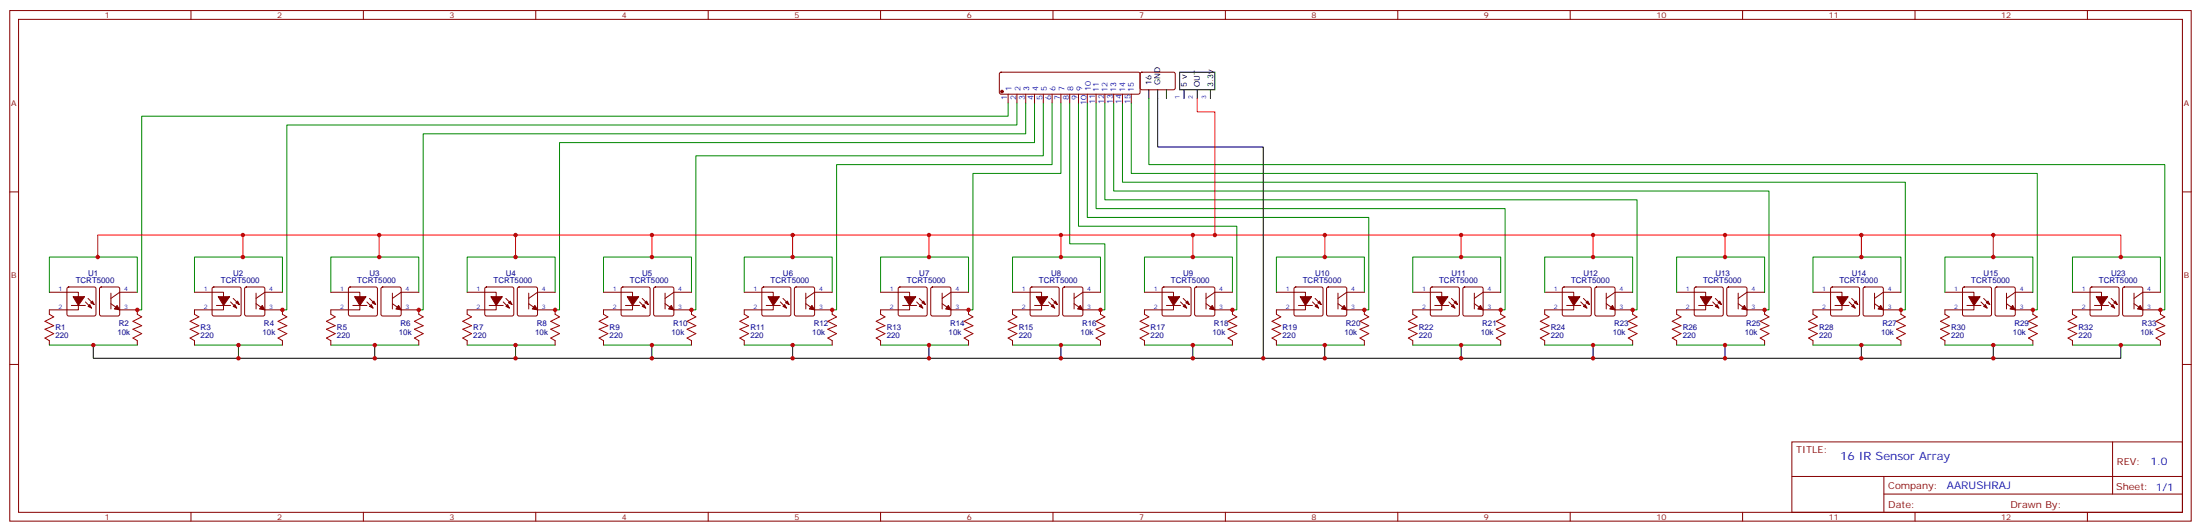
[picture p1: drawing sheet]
<svg xmlns="http://www.w3.org/2000/svg" width="882mm" height="213mm" viewBox="0 0 882 213" stroke-linecap="round" stroke-linejoin="round" font-family="sans-serif">
<g fill="none" stroke="#870000" stroke-width=".4">
<path d="M3.9 4.2h874.9v204.6h-874.9zM7.4 7.8h867.9v197.5h-867.9zM76.6 4.2v3.6M145.7 4.2v3.6M214.9 4.2v3.6M284 4.2v3.6M353.2 4.2v3.6M422.3 4.2v3.6M491.5 4.2v3.6M560.6 4.2v3.6M629.7 4.2v3.6M698.9 4.2v3.6"/>
<path d="M768 4.2v3.6M837.2 4.2v3.6M401 29.1l.5-.2h55l.5 .2 .2 .5v7.4l-.7 .7h-55l-.7-.7v-7.4zM404.3 37.7v3.6M407.8 37.7v3.6M411.4 37.7v3.6M414.9 37.7v3.6M418.4 37.7v3.6M422 37.7v3.6M425.5 37.7v3.6M429 37.7v3.6M432.5 37.7v3.6"/>
<path d="M436.1 37.7v3.6M439.6 37.7v3.6M443.1 37.7v3.6M446.7 37.7v3.6M450.2 37.7v3.6M453.7 37.7v3.6M457.5 29.1l.4-.2 13 .1 .4 .6v6l-.7 .4-12.9-.1-.5-.6v-5.7zM3.9 76.9h3.5M875.3 76.9h3.5M19.8 117.1h11.6v7.1h-11.6v1.7M27.1 115.2l.5-.2 10.7 .2 .2 10.7-.2 .5-10.7 .2-.5-.2-.3-10.7zM35.3 119.6l2.5 2.5"/>
<path d="M40.1 115.2l.5-.2 7.2 .2 .2 10.7-.2 .5-7.2 .2-.5-.2-.2-10.7zM44.5 117.5v6.3M55.1 117.1h-7.1l-3.5 2.5M78 117.1h11.6v7.1h-11.6v1.7M85.3 115.2l.5-.2 10.7 .2 .2 10.7-.2 .5-10.7 .2-.5-.2-.2-10.7zM93.5 119.6l2.5 2.5M98.3 115.2l.5-.2 7.2 .2 .2 10.7-.2 .5-7.2 .2-.5-.2-.2-10.7zM102.7 117.5v6.3M113.3 117.1h-7.1l-3.5 2.5M132.7 117.1h11.6v7.1h-11.6v1.7M140 115.2l.4-.2 10.8 .2 .2 10.7-.3 .5-10.7 .2-.5-.2-.2-10.7zM148.2 119.6l2.5 2.5"/>
<path d="M153 115.2l.5-.2 7.2 .2 .2 10.7-.2 .5-7.2 .2-.5-.2-.2-10.7zM157.4 117.5v6.3M168 117.1h-7.1l-3.5 2.5M187.4 117.1h11.6v7.1h-11.6v1.7M194.7 115.2l.4-.2 10.8 .2 .2 10.7-.3 .5-10.7 .2-.5-.2-.2-10.7zM202.9 119.6l2.5 2.5M207.7 115.2l.5-.2 7.2 .2 .2 10.7-.3 .5-7.1 .2-.5-.2-.2-10.7zM212.1 117.5v6.3M222.6 117.1h-7l-3.5 2.5M242 117.1h11.7v7.1h-11.7v1.7M249.3 115.2l.5-.2 10.7 .2 .2 10.7-.2 .5-10.7 .2-.5-.2-.2-10.7zM257.6 119.6l2.4 2.5"/>
<path d="M262.4 115.2l.5-.2 7.2 .2 .2 10.7-.3 .5-7.1 .2-.5-.2-.3-10.7zM266.7 117.5v6.3M277.3 117.1h-7l-3.6 2.5M298.5 117.1h11.6v7.1h-11.6v1.7M305.8 115.2l.4-.2 10.8 .2 .2 10.7-.3 .5-10.7 .2-.5-.2-.2-10.7zM314 119.6l2.5 2.5M318.8 115.2l.5-.2 7.2 .2 .2 10.7-.2 .5-7.2 .2-.5-.2-.2-10.7zM323.2 117.5v6.3M333.8 117.1h-7.1l-3.5 2.5M353.2 117.1h11.6v7.1h-11.6v1.7M360.5 115.2l.4-.2 10.8 .2 .2 10.7-.3 .5-10.7 .2-.5-.2-.2-10.7zM368.7 119.6l2.5 2.5"/>
<path d="M373.5 115.2l.5-.2 7.2 .2 .2 10.7-.2 .5-7.2 .2-.5-.2-.2-10.7zM377.9 117.5v6.3M388.4 117.1h-7l-3.5 2.5M406.1 117.1h11.6v7.1h-11.6v1.7M413.4 115.2l.4-.2 10.8 .2 .2 10.7-.3 .5-10.7 .2-.5-.2-.2-10.7zM421.6 119.6l2.5 2.5M426.4 115.2l.5-.2 7.2 .2 .2 10.7-.2 .5-7.2 .2-.5-.2-.2-10.7zM430.8 117.5v6.3M441.4 117.1h-7.1l-3.5 2.5M459 117.1h11.6v7.1h-11.6v1.7M466.3 115.2l.5-.2 10.7 .2 .2 10.7-.2 .5-10.7 .2-.5-.2-.2-10.7zM474.5 119.6l2.5 2.5"/>
<path d="M479.3 115.2l.5-.2 7.2 .2 .2 10.7-.2 .5-7.2 .2-.5-.2-.2-10.7zM483.7 117.5v6.3M494.3 117.1h-7.1l-3.5 2.5M511.9 117.1h11.7v7.1h-11.7v1.7M519.2 115.2l.5-.2 10.7 .2 .2 10.7-.2 .5-10.7 .2-.5-.2-.2-10.7zM527.4 119.6l2.5 2.5M532.3 115.2l.4-.2 7.2 .2 .2 10.7-.2 .5-7.2 .2-.5-.2-.2-10.7zM536.6 117.5v6.3M547.2 117.1h-7.1l-3.5 2.5M566.6 117.1h11.6v7.1h-11.6v1.7M573.9 115.2l.5-.2 10.7 .2 .2 10.7-.2 .5-10.7 .2-.5-.2-.2-10.7zM582.1 119.6l2.5 2.5"/>
<path d="M586.9 115.2l.5-.2 7.2 .2 .2 10.7-.2 .5-7.2 .2-.5-.2-.2-10.7zM591.3 117.5v6.3M601.9 117.1h-7.1l-3.5 2.5M619.5 117.1h11.7v7.1h-11.7v1.7M626.8 115.2l.5-.2 10.7 .2 .2 10.7-.2 .5-10.7 .2-.5-.2-.2-10.7zM635 119.6l2.5 2.5M639.9 115.2l.4-.2 7.2 .2 .2 10.7-.2 .5-7.2 .2-.5-.2-.2-10.7zM644.2 117.5v6.3M654.8 117.1h-7.1l-3.5 2.5M672.4 117.1h11.7v7.1h-11.7v1.7M679.7 115.2l.5-.2 10.7 .2 .2 10.7-.2 .5-10.7 .2-.5-.2-.2-10.7zM688 119.6l2.4 2.5"/>
<path d="M692.8 115.2l.4-.2 7.2 .2 .3 10.7-.3 .5-7.2 .2-.5-.2-.2-10.7zM697.1 117.5v6.3M707.7 117.1h-7l-3.6 2.5M727.1 117.1h11.7v7.1h-11.7v1.7M734.4 115.2l.5-.2 10.7 .2 .2 10.7-.2 .5-10.7 .2-.5-.2-.2-10.7zM742.6 119.6l2.5 2.5M747.5 115.2l.4-.2 7.2 .2 .2 10.7-.2 .5-7.2 .2-.5-.2-.2-10.7zM751.8 117.5v6.3M762.4 117.1h-7.1l-3.5 2.5M780 117.1h11.7v7.1h-11.7v1.7M787.3 115.2l.5-.2 10.7 .2 .2 10.7-.2 .5-10.7 .2-.5-.2-.2-10.7zM795.5 119.6l2.5 2.5"/>
<path d="M800.4 115.2l.4-.2 7.2 .2 .2 10.7-.2 .5-7.2 .2-.5-.2-.2-10.7zM804.7 117.5v6.3M815.3 117.1h-7.1l-3.5 2.5M831.2 117.1h11.6v7.1h-11.6v1.7M838.5 115.2l.4-.2 10.8 .2 .2 10.7-.3 .5-10.7 .2-.5-.2-.2-10.7zM846.7 119.6l2.5 2.5M851.5 115.2l.5-.2 7.2 .2 .2 10.7-.2 .5-7.2 .2-.5-.2-.2-10.7zM855.9 117.5v6.3M866.5 117.1h-7.1l-3.5 2.5M19.8 136.5v1.8M28.6 122.4h5.7M34.3 121l2.4 2.5"/>
<path d="M44.5 121.7l3.5 2.5h7.1v1.7M55.1 136.5v1.8M78 136.5v1.8M86.8 122.4h5.7M92.5 121l2.4 2.5M102.7 121.7l3.5 2.5h7.1v1.7M113.3 136.5v1.8M132.7 136.5v1.8M141.5 122.4h5.6M147.1 121l2.5 2.5M157.4 121.7l3.5 2.5h7.1v1.7M168 136.5v1.8"/>
<path d="M187.4 136.5v1.8M196.2 122.4h5.6M201.8 121l2.5 2.5M212.1 121.7l3.5 2.5h7v1.7M222.6 136.5v1.8M242 136.5v1.8M250.9 122.4h5.6M256.5 121l2.5 2.5M266.7 121.7l3.6 2.5h7v1.7M277.3 136.5v1.8M298.5 136.5v1.8M307.3 122.4h5.6"/>
<path d="M312.9 121l2.5 2.5M323.2 121.7l3.5 2.5h7.1v1.7M333.8 136.5v1.8M353.2 136.5v1.8M362 122.4h5.6M367.6 121l2.5 2.5M377.9 121.7l3.5 2.5h7v1.7M388.4 136.5v1.8M406.1 136.5v1.8M414.9 122.4h5.6M420.5 121l2.5 2.5M430.8 121.7l3.5 2.5h7.1v1.7"/>
<path d="M441.4 136.5v1.8M459 136.5v1.8M467.8 122.4h5.7M473.5 121l2.4 2.5M483.7 121.7l3.5 2.5h7.1v1.7M494.3 136.5v1.8M511.9 136.5v1.8M520.7 122.4h5.7M526.4 121l2.4 2.5M536.6 121.7l3.5 2.5h7.1v1.7M547.2 136.5v1.8M566.6 136.5v1.8"/>
<path d="M575.4 122.4h5.7M581.1 121l2.4 2.5M591.3 121.7l3.5 2.5h7.1v1.7M601.9 136.5v1.8M619.5 136.5v1.8M628.3 122.4h5.7M634 121l2.4 2.5M644.2 121.7l3.5 2.5h7.1v1.7M654.8 136.5v1.8M672.4 136.5v1.8M681.2 122.4h5.7M686.9 121l2.5 2.5"/>
<path d="M697.1 121.7l3.6 2.5h7v1.7M707.7 136.5v1.8M727.1 136.5v1.8M735.9 122.4h5.7M741.6 121l2.4 2.5M751.8 121.7l3.5 2.5h7.1v1.7M762.4 136.5v1.8M780 136.5v1.8M788.8 122.4h5.7M794.5 121l2.5 2.5M804.7 121.7l3.5 2.5h7.1v1.7M815.3 136.5v1.8"/>
<path d="M831.2 136.5v1.8M840 122.4h5.6M845.6 121l2.5 2.5M855.9 121.7l3.5 2.5h7.1v1.7M866.5 136.5v1.8M3.9 146.1h3.5M875.3 146.1h3.5M718.6 177.1h156.7v28.2h-156.7zM847.3 177.1v20.9M718.7 190.9h156.4M755.6 198h119.5M755.6 190.9v14.2"/>
<path d="M76.6 205.3v3.5M145.7 205.3v3.5M214.9 205.3v3.5M284 205.3v3.5M353.2 205.3v3.5M422.3 205.3v3.5M491.5 205.3v3.5M560.6 205.3v3.5M629.7 205.3v3.5M698.9 205.3v3.5M768 205.3v3.5M837.2 205.3v3.5"/>
</g>
<g fill="#870000" stroke="#870000" stroke-width=".4">
<path d="M29.3 118.9h4.6l-2.5 3.5z"/>
<path d="M36.4 121.4l.7-.8 .7 1.5z"/>
<path d="M36 122.1l.7 1.4-1.4-.7z"/>
<path d="M47 122.4l1 1.8-2.1-.4z"/>
<path d="M87.5 118.9h4.6l-2.5 3.5z"/>
<path d="M95.3 120.6l.7 1.5-1.4-.7z"/>
<path d="M94.2 122.1l.7 1.4-1.4-.7z"/>
<path d="M105.2 122.4l1 1.8-2.1-.4z"/>
<path d="M142.2 118.9h4.6l-2.5 3.5z"/>
<path d="M149.3 121.4l.7-.8 .7 1.5z"/>
<path d="M148.9 122.1l.7 1.4-1.4-.7z"/>
<path d="M159.8 122.4l1.1 1.8-2.1-.4z"/>
<path d="M196.9 118.9h4.6l-2.5 3.5z"/>
<path d="M204.6 120.6l.8 1.5-1.5-.7z"/>
<path d="M203.6 122.1l.7 1.4-1.4-.7z"/>
<path d="M214.5 122.4l1.1 1.8-2.1-.4z"/>
<path d="M251.6 118.9h4.6l-2.5 3.5z"/>
<path d="M258.6 121.4l.7-.8 .7 1.5z"/>
<path d="M258.3 122.1l.7 1.4-1.4-.7z"/>
<path d="M269.2 122.4l1.1 1.8-2.2-.4z"/>
<path d="M308 118.9h4.6l-2.5 3.5z"/>
<path d="M315.8 120.6l.7 1.5-1.4-.7z"/>
<path d="M314.7 122.1l.7 1.4-1.4-.7z"/>
<path d="M325.6 122.4l1.1 1.8-2.1-.4z"/>
<path d="M362.7 118.9h4.6l-2.5 3.5z"/>
<path d="M370.5 120.6l.7 1.5-1.5-.7z"/>
<path d="M369.4 122.1l.7 1.4-1.4-.7z"/>
<path d="M380.3 122.4l1.1 1.8-2.1-.4z"/>
<path d="M415.6 118.9h4.6l-2.5 3.5z"/>
<path d="M422.7 121.4l.7-.8 .7 1.5z"/>
<path d="M422.3 122.1l.7 1.4-1.4-.7z"/>
<path d="M433.2 122.4l1.1 1.8-2.1-.4z"/>
<path d="M468.5 118.9h4.6l-2.5 3.5z"/>
<path d="M475.6 121.4l.7-.8 .7 1.5z"/>
<path d="M475.2 122.1l.7 1.4-1.4-.7z"/>
<path d="M486.2 122.4l1 1.8-2.1-.4z"/>
<path d="M521.4 118.9h4.6l-2.4 3.5z"/>
<path d="M528.5 121.4l.7-.8 .7 1.5z"/>
<path d="M528.1 122.1l.7 1.4-1.4-.7z"/>
<path d="M539.1 122.4l1 1.8-2.1-.4z"/>
<path d="M576.1 118.9h4.6l-2.5 3.5z"/>
<path d="M583.2 121.4l.7-.8 .7 1.5z"/>
<path d="M582.8 122.1l.7 1.4-1.4-.7z"/>
<path d="M593.8 122.4l1 1.8-2.1-.4z"/>
<path d="M629 118.9h4.6l-2.4 3.5z"/>
<path d="M636.1 121.4l.7-.8 .7 1.5z"/>
<path d="M635.7 122.1l.7 1.4-1.4-.7z"/>
<path d="M646.7 122.4l1 1.8-2.1-.4z"/>
<path d="M682 118.9h4.5l-2.4 3.5z"/>
<path d="M689 121.4l.7-.8 .7 1.5z"/>
<path d="M688.7 122.1l.7 1.4-1.4-.7z"/>
<path d="M699.6 122.4l1.1 1.8-2.2-.4z"/>
<path d="M736.6 118.9h4.6l-2.4 3.5z"/>
<path d="M743.7 121.4l.7-.8 .7 1.5z"/>
<path d="M743.3 122.1l.7 1.4-1.4-.7z"/>
<path d="M754.3 122.4l1 1.8-2.1-.4z"/>
<path d="M789.6 118.9h4.5l-2.4 3.5z"/>
<path d="M796.6 121.4l.7-.8 .7 1.5z"/>
<path d="M796.3 122.1l.7 1.4-1.5-.7z"/>
<path d="M807.2 122.4l1 1.8-2.1-.4z"/>
<path d="M840.7 118.9h4.6l-2.5 3.5z"/>
<path d="M847.8 121.4l.7-.8 .7 1.5z"/>
<path d="M847.4 122.1l.7 1.4-1.4-.7z"/>
<path d="M858.3 122.4l1.1 1.8-2.1-.4z"/>
<circle cx="401.8" cy="36.7" r=".53"/>
</g>
<g fill="none" stroke="#a10000" stroke-width=".4">
<path d="M19.8 125.9l1.8 1.1-3.6 1.8 3.6 1.7-3.6 1.4 3.6 1.8-3.6 1.8 1.8 1M55.1 125.9l1.7 1.1-3.5 1.8 3.5 1.7-3.5 1.4 3.5 1.8-3.5 1.8 1.8 1M78 125.9l1.8 1.1-3.6 1.8 3.6 1.7-3.6 1.4 3.6 1.8-3.6 1.8 1.8 1M113.3 125.9l1.7 1.1-3.5 1.8 3.5 1.7-3.5 1.4 3.5 1.8-3.5 1.8 1.8 1M132.7 125.9l1.7 1.1-3.5 1.8 3.5 1.7-3.5 1.4 3.5 1.8-3.5 1.8 1.8 1M168 125.9l1.7 1.1-3.5 1.8 3.5 1.7-3.5 1.4 3.5 1.8-3.5 1.8 1.8 1M187.4 125.9l1.7 1.1-3.5 1.8 3.5 1.7-3.5 1.4 3.5 1.8-3.5 1.8 1.8 1M222.6 125.9l1.8 1.1-3.5 1.8 3.5 1.7-3.5 1.4 3.5 1.8-3.5 1.8 1.7 1M242 125.9l1.8 1.1-3.5 1.8 3.5 1.7-3.5 1.4 3.5 1.8-3.5 1.8 1.7 1M277.3 125.9l1.8 1.1-3.5 1.8 3.5 1.7-3.5 1.4 3.5 1.8-3.5 1.8 1.7 1M298.5 125.9l1.7 1.1-3.5 1.8 3.5 1.7-3.5 1.4 3.5 1.8-3.5 1.8 1.8 1M333.8 125.9l1.7 1.1-3.5 1.8 3.5 1.7-3.5 1.4 3.5 1.8-3.5 1.8 1.8 1"/>
<path d="M353.2 125.9l1.7 1.1-3.5 1.8 3.5 1.7-3.5 1.4 3.5 1.8-3.5 1.8 1.8 1M388.4 125.9l1.8 1.1-3.5 1.8 3.5 1.7-3.5 1.4 3.5 1.8-3.5 1.8 1.7 1M406.1 125.9l1.7 1.1-3.5 1.8 3.5 1.7-3.5 1.4 3.5 1.8-3.5 1.8 1.8 1M441.4 125.9l1.7 1.1-3.5 1.8 3.5 1.7-3.5 1.4 3.5 1.8-3.5 1.8 1.8 1M459 125.9l1.8 1.1-3.6 1.8 3.6 1.7-3.6 1.4 3.6 1.8-3.6 1.8 1.8 1M494.3 125.9l1.7 1.1-3.5 1.8 3.5 1.7-3.5 1.4 3.5 1.8-3.5 1.8 1.8 1M511.9 125.9l1.8 1.1-3.5 1.8 3.5 1.7-3.5 1.4 3.5 1.8-3.5 1.8 1.7 1M547.2 125.9l1.8 1.1-3.6 1.8 3.6 1.7-3.6 1.4 3.6 1.8-3.6 1.8 1.8 1M566.6 125.9l1.8 1.1-3.6 1.8 3.6 1.7-3.6 1.4 3.6 1.8-3.6 1.8 1.8 1M601.9 125.9l1.7 1.1-3.5 1.8 3.5 1.7-3.5 1.4 3.5 1.8-3.5 1.8 1.8 1M619.5 125.9l1.8 1.1-3.6 1.8 3.6 1.7-3.6 1.4 3.6 1.8-3.6 1.8 1.8 1M654.8 125.9l1.8 1.1-3.6 1.8 3.6 1.7-3.6 1.4 3.6 1.8-3.6 1.8 1.8 1"/>
<path d="M672.4 125.9l1.8 1.1-3.5 1.8 3.5 1.7-3.5 1.4 3.5 1.8-3.5 1.8 1.7 1M707.7 125.9l1.8 1.1-3.6 1.8 3.6 1.7-3.6 1.4 3.6 1.8-3.6 1.8 1.8 1M727.1 125.9l1.8 1.1-3.6 1.8 3.6 1.7-3.6 1.4 3.6 1.8-3.6 1.8 1.8 1M762.4 125.9l1.8 1.1-3.6 1.8 3.6 1.7-3.6 1.4 3.6 1.8-3.6 1.8 1.8 1M780 125.9l1.8 1.1-3.5 1.8 3.5 1.7-3.5 1.4 3.5 1.8-3.5 1.8 1.7 1M815.3 125.9l1.8 1.1-3.6 1.8 3.6 1.7-3.6 1.4 3.6 1.8-3.6 1.8 1.8 1M831.2 125.9l1.7 1.1-3.5 1.8 3.5 1.7-3.5 1.4 3.5 1.8-3.5 1.8 1.8 1M866.5 125.9l1.7 1.1-3.5 1.8 3.5 1.7-3.5 1.4 3.5 1.8-3.5 1.8 1.8 1"/>
</g>
<g fill="none" stroke="#008700" stroke-width=".4">
<path d="M460.8 39.5v26.5h407.4v58.2h-1.7M404.3 41.3v5.3h-347.5v77.6h-1.7M407.8 41.3v8.8h-292.8v74.1h-1.7M411.4 41.3v12.3h-241.7v70.6h-1.7M414.9 41.3v15.8h-190.5v67.1h-1.8M418.4 41.3v21.1h-139.3v61.8h-1.8M422 41.3v24.7h-86.5v58.2h-1.7M425.5 41.3v28.2h-35.3v54.7h-1.8M429 41.3v56.4h14.1v26.5h-1.7M432.5 41.3v49.4h63.5v33.5h-1.7M436.1 41.3v45.8h112.9v37.1h-1.8M439.6 41.3v42.3h164v40.6h-1.7"/>
<path d="M443.1 41.3v38.8h213.5v44.1h-1.8M446.7 41.3v35.3h262.8v47.6h-1.8M450.2 41.3v31.7h314v51.2h-1.8M453.7 41.3v28.2h363.4v54.7h-1.8M19.8 117.1v-14.1h35.3v14.1M78 117.1v-14.1h35.3v14.1M132.7 117.1v-14.1h35.3v14.1M187.4 117.1v-14.1h35.2v14.1M242 117.1v-14.1h35.3v14.1M298.5 117.1v-14.1h35.3v14.1M353.2 117.1v-14.1h35.2v14.1M406.1 117.1v-14.1h35.3v14.1"/>
<path d="M459 117.1v-14.1h35.3v14.1M511.9 117.1v-14.1h35.3v14.1M566.6 117.1v-14.1h35.3v14.1M619.5 117.1v-14.1h35.3v14.1M672.4 117.1v-14.1h35.3v14.1M727.1 117.1v-14.1h35.3v14.1M780 117.1v-14.1h35.3v14.1M831.2 117.1v-14.1h35.3v14.1M19.8 138.3h35.3M78 138.3h35.3M132.7 138.3h35.3M187.4 138.3h35.2"/>
<path d="M242 138.3h35.3M298.5 138.3h35.3M353.2 138.3h35.2M406.1 138.3h35.3M459 138.3h35.3M511.9 138.3h35.3M566.6 138.3h35.3M619.5 138.3h35.3M672.4 138.3h35.3M727.1 138.3h35.3M780 138.3h35.3M831.2 138.3h35.3"/>
</g>
<g fill="none" stroke="#000" stroke-width=".4">
<path d="M460.8 36v3.5M464.3 36v22.9h42.3v84.7M467.8 36v3.5M473.1 28.9h14.1v7.1h-14.1zM474.9 36v3.5M480.2 36v3.5M485.5 36v3.5M37.4 138.3v5.3h58.2v-5.3M150.3 138.3v5.3h-54.7M206.8 138.3v5.3h-56.5M261.4 138.3v5.3h-54.6M317.9 138.3v5.3h-56.5"/>
<path d="M372.6 138.3v5.3h-54.7M425.5 138.3v5.3h-52.9M478.4 138.3v5.3h-52.9M531.3 138.3v5.3h-52.9M586 138.3v5.3h-54.7M638.9 138.3v5.3h-52.9M691.8 138.3v5.3h-52.9M746.5 138.3v5.3h-54.7M799.4 138.3v5.3h-52.9M850.6 138.3v5.3h-51.2"/>
</g>
<g fill="none" stroke="#f00" stroke-width=".4">
<path d="M480.2 39.5v5.3h7v49.4M97.4 94.2h54.7v8.8M152.1 94.2h54.7v8.8M206.8 94.2h54.6v8.8M261.4 94.2h56.5v8.8M317.9 94.2h54.7v8.8M372.6 94.2h52.9v8.8M425.5 94.2h52.9v8.8M478.4 94.2h52.9v8.8M531.3 94.2h54.7v8.8M586 94.2h52.9v8.8M638.9 94.2h52.9v8.8"/>
<path d="M691.8 94.2h54.7v8.8M746.5 94.2h52.9v8.8M799.4 94.2h51.2v8.8M39.2 103v-8.8h58.2v8.8"/>
</g>
<g fill="#c00">
<circle cx="55.1" cy="124.2" r=".88"/>
<circle cx="113.3" cy="124.2" r=".88"/>
<circle cx="168" cy="124.2" r=".88"/>
<circle cx="222.6" cy="124.2" r=".88"/>
<circle cx="277.3" cy="124.2" r=".88"/>
<circle cx="333.8" cy="124.2" r=".88"/>
<circle cx="388.4" cy="124.2" r=".88"/>
<circle cx="441.4" cy="124.2" r=".88"/>
<circle cx="494.3" cy="124.2" r=".88"/>
<circle cx="547.2" cy="124.2" r=".88"/>
<circle cx="601.9" cy="124.2" r=".88"/>
<circle cx="654.8" cy="124.2" r=".88"/>
<circle cx="707.7" cy="124.2" r=".88"/>
<circle cx="762.4" cy="124.2" r=".88"/>
<circle cx="815.3" cy="124.2" r=".88"/>
<circle cx="37.4" cy="138.3" r=".88"/>
<circle cx="95.6" cy="138.3" r=".88"/>
<circle cx="150.3" cy="138.3" r=".88"/>
<circle cx="95.6" cy="143.6" r=".88"/>
<circle cx="206.8" cy="138.3" r=".88"/>
<circle cx="150.3" cy="143.6" r=".88"/>
<circle cx="261.4" cy="138.3" r=".88"/>
<circle cx="206.8" cy="143.6" r=".88"/>
<circle cx="317.9" cy="138.3" r=".88"/>
<circle cx="261.4" cy="143.6" r=".88"/>
<circle cx="372.6" cy="138.3" r=".88"/>
<circle cx="317.9" cy="143.6" r=".88"/>
<circle cx="425.5" cy="138.3" r=".88"/>
<circle cx="372.6" cy="143.6" r=".88"/>
<circle cx="478.4" cy="138.3" r=".88"/>
<circle cx="425.5" cy="143.6" r=".88"/>
<circle cx="531.3" cy="138.3" r=".88"/>
<circle cx="478.4" cy="143.6" r=".88"/>
<circle cx="586" cy="138.3" r=".88"/>
<circle cx="531.3" cy="143.6" r=".88"/>
<circle cx="638.9" cy="138.3" r=".88"/>
<circle cx="586" cy="143.6" r=".88"/>
<circle cx="691.8" cy="138.3" r=".88"/>
<circle cx="638.9" cy="143.6" r=".88"/>
<circle cx="746.5" cy="138.3" r=".88"/>
<circle cx="691.8" cy="143.6" r=".88"/>
<circle cx="799.4" cy="138.3" r=".88"/>
<circle cx="746.5" cy="143.6" r=".88"/>
<circle cx="39.2" cy="103" r=".88"/>
<circle cx="97.4" cy="103" r=".88"/>
<circle cx="152.1" cy="103" r=".88"/>
<circle cx="97.4" cy="94.2" r=".88"/>
<circle cx="206.8" cy="103" r=".88"/>
<circle cx="152.1" cy="94.2" r=".88"/>
<circle cx="261.4" cy="103" r=".88"/>
<circle cx="206.8" cy="94.2" r=".88"/>
<circle cx="317.9" cy="103" r=".88"/>
<circle cx="261.4" cy="94.2" r=".88"/>
<circle cx="372.6" cy="103" r=".88"/>
<circle cx="317.9" cy="94.2" r=".88"/>
<circle cx="425.5" cy="103" r=".88"/>
<circle cx="372.6" cy="94.2" r=".88"/>
<circle cx="478.4" cy="103" r=".88"/>
<circle cx="425.5" cy="94.2" r=".88"/>
<circle cx="531.3" cy="103" r=".88"/>
<circle cx="478.4" cy="94.2" r=".88"/>
<circle cx="586" cy="103" r=".88"/>
<circle cx="531.3" cy="94.2" r=".88"/>
<circle cx="638.9" cy="103" r=".88"/>
<circle cx="586" cy="94.2" r=".88"/>
<circle cx="691.8" cy="103" r=".88"/>
<circle cx="638.9" cy="94.2" r=".88"/>
<circle cx="746.5" cy="103" r=".88"/>
<circle cx="691.8" cy="94.2" r=".88"/>
<circle cx="799.4" cy="103" r=".88"/>
<circle cx="746.5" cy="94.2" r=".88"/>
<circle cx="799.4" cy="143.6" r=".88"/>
<circle cx="850.6" cy="138.3" r=".88"/>
<circle cx="799.4" cy="94.2" r=".88"/>
<circle cx="850.6" cy="103" r=".88"/>
<circle cx="866.5" cy="124.2" r=".88"/>
<circle cx="506.6" cy="143.6" r=".88"/>
<circle cx="487.2" cy="94.2" r=".88"/>
</g>
<text font-size="4.6" fill="#00f" x="738" y="184.2">16 IR Sensor Array</text>
<g font-size="4.2" fill="#00f">
<text x="862.4" y="186.4">1.0</text>
<text x="780.8" y="195.9">AARUSHRAJ</text>
</g>
<g font-size="3.9" fill="#800">
<text x="720.4" y="181.7">TITLE:</text>
<text x="849" y="186.4">REV:</text>
<text x="757.3" y="195.9">Company:</text>
<text x="848.7" y="196.5">Sheet: 1/1</text>
<text x="757.3" y="203.6">Date:</text>
<text x="806.4" y="203.6">Drawn By:</text>
</g>
<g font-size="3.2" fill="#800">
<text x="42" y="7.2">1</text>
<text x="111.2" y="7.2">2</text>
<text x="180.3" y="7.2">3</text>
<text x="249.4" y="7.2">4</text>
<text x="318.6" y="7.2">5</text>
<text x="387.7" y="7.2">6</text>
<text x="456.9" y="7.2">7</text>
<text x="526" y="7.2">8</text>
<text x="595.2" y="7.2">9</text>
<text x="664.3" y="7.2">10</text>
<text x="733.5" y="7.2">11</text>
<text x="802.6" y="7.2">12</text>
<text x="4.4" y="42.3">A</text>
<text x="875.8" y="42.3">A</text>
<text x="4.4" y="111.5">B</text>
<text x="875.8" y="111.5">B</text>
<text x="42" y="208.3">1</text>
<text x="111.2" y="208.3">2</text>
<text x="180.3" y="208.3">3</text>
<text x="249.4" y="208.3">4</text>
<text x="318.6" y="208.3">5</text>
<text x="387.7" y="208.3">6</text>
<text x="456.9" y="208.3">7</text>
<text x="526" y="208.3">8</text>
<text x="595.2" y="208.3">9</text>
<text x="664.3" y="208.3">10</text>
<text x="733.5" y="208.3">11</text>
<text x="802.6" y="208.3">12</text>
</g>
<g font-size="3.2">
<text x="461.8" y="34.2" transform="rotate(-90 461.8 34.2)">16</text>
<text x="465.3" y="34.2" transform="rotate(-90 465.3 34.2)">GND</text>
<text x="475.9" y="34.9" transform="rotate(-90 475.9 34.9)">5 v</text>
<text x="481.2" y="34.9" transform="rotate(-90 481.2 34.9)">OUT</text>
<text x="486.5" y="34.9" transform="rotate(-90 486.5 34.9)">3.3v</text>
</g>
<g font-size="3.2" fill="#00f">
<text x="404" y="39.9" transform="rotate(-90 404 39.9)">1</text>
<text x="405.7" y="36.4" transform="rotate(-90 405.7 36.4)">1</text>
<text x="407.5" y="39.9" transform="rotate(-90 407.5 39.9)">2</text>
<text x="409.3" y="36.4" transform="rotate(-90 409.3 36.4)">2</text>
<text x="411" y="39.9" transform="rotate(-90 411 39.9)">3</text>
<text x="412.8" y="36.4" transform="rotate(-90 412.8 36.4)">3</text>
<text x="414.5" y="39.9" transform="rotate(-90 414.5 39.9)">4</text>
<text x="416.3" y="36.4" transform="rotate(-90 416.3 36.4)">4</text>
<text x="418.1" y="39.9" transform="rotate(-90 418.1 39.9)">5</text>
<text x="419.8" y="36.4" transform="rotate(-90 419.8 36.4)">5</text>
<text x="421.6" y="39.9" transform="rotate(-90 421.6 39.9)">6</text>
<text x="423.4" y="36.4" transform="rotate(-90 423.4 36.4)">6</text>
<text x="425.1" y="39.9" transform="rotate(-90 425.1 39.9)">7</text>
<text x="426.9" y="36.4" transform="rotate(-90 426.9 36.4)">7</text>
<text x="428.7" y="39.9" transform="rotate(-90 428.7 39.9)">8</text>
<text x="430.4" y="36.4" transform="rotate(-90 430.4 36.4)">8</text>
<text x="432.2" y="39.9" transform="rotate(-90 432.2 39.9)">9</text>
<text x="434" y="36.4" transform="rotate(-90 434 36.4)">9</text>
<text x="435.7" y="42" transform="rotate(-90 435.7 42)">10</text>
<text x="437.5" y="36.4" transform="rotate(-90 437.5 36.4)">10</text>
<text x="439.2" y="41.8" transform="rotate(-90 439.2 41.8)">11</text>
<text x="440.7" y="37" transform="rotate(-90 440.7 37)">11</text>
<text x="442.8" y="41.8" transform="rotate(-90 442.8 41.8)">12</text>
<text x="444.2" y="37" transform="rotate(-90 444.2 37)">12</text>
<text x="446.3" y="41.8" transform="rotate(-90 446.3 41.8)">13</text>
<text x="447.7" y="37" transform="rotate(-90 447.7 37)">13</text>
<text x="449.8" y="41.8" transform="rotate(-90 449.8 41.8)">14</text>
<text x="451.2" y="37" transform="rotate(-90 451.2 37)">14</text>
<text x="453.4" y="41.8" transform="rotate(-90 453.4 41.8)">15</text>
<text x="454.8" y="37" transform="rotate(-90 454.8 37)">15</text>
</g>
<g font-size="3.2" fill="#000080">
<text x="30.4" y="113.6">TCRT5000</text>
<text x="35.3" y="110.7">U1</text>
<text x="88.6" y="113.6">TCRT5000</text>
<text x="93.5" y="110.7">U2</text>
<text x="143.3" y="113.6">TCRT5000</text>
<text x="148.2" y="110.7">U3</text>
<text x="197.9" y="113.6">TCRT5000</text>
<text x="202.9" y="110.7">U4</text>
<text x="252.6" y="113.6">TCRT5000</text>
<text x="257.6" y="110.7">U5</text>
<text x="309.1" y="113.6">TCRT5000</text>
<text x="314" y="110.7">U6</text>
<text x="363.7" y="113.6">TCRT5000</text>
<text x="368.7" y="110.7">U7</text>
<text x="416.7" y="113.6">TCRT5000</text>
<text x="421.6" y="110.7">U8</text>
<text x="469.6" y="113.6">TCRT5000</text>
<text x="474.5" y="110.7">U9</text>
<text x="522.5" y="113.6">TCRT5000</text>
<text x="527.4" y="110.7">U10</text>
<text x="577.2" y="113.6">TCRT5000</text>
<text x="582.1" y="110.7">U11</text>
<text x="630.1" y="113.6">TCRT5000</text>
<text x="635" y="110.7">U12</text>
<text x="683" y="113.6">TCRT5000</text>
<text x="688" y="110.7">U13</text>
<text x="737.7" y="113.6">TCRT5000</text>
<text x="742.6" y="110.7">U14</text>
<text x="790.6" y="113.6">TCRT5000</text>
<text x="795.6" y="110.7">U15</text>
<text x="841.8" y="113.6">TCRT5000</text>
<text x="846.7" y="110.7">U23</text>
<text x="47.7" y="130.6">R2</text>
<text x="105.9" y="130.6">R4</text>
<text x="160.6" y="130.6">R6</text>
<text x="215.2" y="130.6">R8</text>
<text x="269.9" y="130.6">R10</text>
<text x="326.4" y="130.6">R12</text>
<text x="381" y="130.6">R14</text>
<text x="434" y="130.6">R16</text>
<text x="486.9" y="130.6">R18</text>
<text x="539.8" y="130.6">R20</text>
<text x="594.5" y="130.6">R21</text>
<text x="647.4" y="130.6">R23</text>
<text x="700.3" y="130.6">R25</text>
<text x="755" y="130.6">R27</text>
<text x="807.9" y="130.6">R29</text>
<text x="859.1" y="130.6">R33</text>
<text x="22.3" y="135.6">220</text>
<text x="22.3" y="132.4">R1</text>
<text x="47.1" y="134.2">10k</text>
<text x="80.5" y="135.6">220</text>
<text x="80.5" y="132.4">R3</text>
<text x="105.3" y="134.2">10k</text>
<text x="135.1" y="135.6">220</text>
<text x="135.1" y="132.4">R5</text>
<text x="160" y="134.2">10k</text>
<text x="189.8" y="135.6">220</text>
<text x="189.8" y="132.4">R7</text>
<text x="214.7" y="134.2">10k</text>
<text x="244.5" y="135.6">220</text>
<text x="244.5" y="132.4">R9</text>
<text x="269.3" y="134.2">10k</text>
<text x="301" y="135.6">220</text>
<text x="301" y="132.4">R11</text>
<text x="325.8" y="134.2">10k</text>
<text x="355.6" y="135.6">220</text>
<text x="355.6" y="132.4">R13</text>
<text x="380.5" y="134.2">10k</text>
<text x="408.6" y="135.6">220</text>
<text x="408.6" y="132.4">R15</text>
<text x="433.4" y="134.2">10k</text>
<text x="461.5" y="135.6">220</text>
<text x="461.5" y="132.4">R17</text>
<text x="486.3" y="134.2">10k</text>
<text x="514.4" y="135.6">220</text>
<text x="514.4" y="132.4">R19</text>
<text x="539.2" y="134.2">10k</text>
<text x="569.1" y="135.6">220</text>
<text x="569.1" y="132.4">R22</text>
<text x="593.9" y="134.2">10k</text>
<text x="622" y="135.6">220</text>
<text x="622" y="132.4">R24</text>
<text x="646.8" y="134.2">10k</text>
<text x="674.9" y="135.6">220</text>
<text x="674.9" y="132.4">R26</text>
<text x="699.7" y="134.2">10k</text>
<text x="729.6" y="135.6">220</text>
<text x="729.6" y="132.4">R28</text>
<text x="754.4" y="134.2">10k</text>
<text x="782.5" y="135.6">220</text>
<text x="782.5" y="132.4">R30</text>
<text x="807.3" y="134.2">10k</text>
<text x="833.6" y="135.6">220</text>
<text x="833.6" y="132.4">R32</text>
<text x="858.5" y="134.2">10k</text>
</g>
<g font-size="2.5" fill="#00f">
<text x="473.1" y="39.5" transform="rotate(-90 473.1 39.5)">1</text>
<text x="478.4" y="39.5" transform="rotate(-90 478.4 39.5)">2</text>
<text x="483.7" y="39.5" transform="rotate(-90 483.7 39.5)">3</text>
<text x="23.5" y="116.8">1</text>
<text x="49.8" y="116.8">4</text>
<text x="81.7" y="116.8">1</text>
<text x="108" y="116.8">4</text>
<text x="136.4" y="116.8">1</text>
<text x="162.7" y="116.8">4</text>
<text x="191.1" y="116.8">1</text>
<text x="217.3" y="116.8">4</text>
<text x="245.8" y="116.8">1</text>
<text x="272" y="116.8">4</text>
<text x="302.2" y="116.8">1</text>
<text x="328.5" y="116.8">4</text>
<text x="356.9" y="116.8">1</text>
<text x="383.2" y="116.8">4</text>
<text x="409.8" y="116.8">1</text>
<text x="436.1" y="116.8">4</text>
<text x="462.7" y="116.8">1</text>
<text x="489" y="116.8">4</text>
<text x="515.6" y="116.8">1</text>
<text x="541.9" y="116.8">4</text>
<text x="570.3" y="116.8">1</text>
<text x="596.6" y="116.8">4</text>
<text x="623.2" y="116.8">1</text>
<text x="649.5" y="116.8">4</text>
<text x="676.2" y="116.8">1</text>
<text x="702.4" y="116.8">4</text>
<text x="730.8" y="116.8">1</text>
<text x="757.1" y="116.8">4</text>
<text x="783.7" y="116.8">1</text>
<text x="810" y="116.8">4</text>
<text x="834.9" y="116.8">1</text>
<text x="861.2" y="116.8">4</text>
<text x="23.5" y="123.8">2</text>
<text x="49.8" y="123.8">3</text>
<text x="81.7" y="123.8">2</text>
<text x="108" y="123.8">3</text>
<text x="136.4" y="123.8">2</text>
<text x="162.7" y="123.8">3</text>
<text x="191.1" y="123.8">2</text>
<text x="217.3" y="123.8">3</text>
<text x="245.8" y="123.8">2</text>
<text x="272" y="123.8">3</text>
<text x="302.2" y="123.8">2</text>
<text x="328.5" y="123.8">3</text>
<text x="356.9" y="123.8">2</text>
<text x="383.2" y="123.8">3</text>
<text x="409.8" y="123.8">2</text>
<text x="436.1" y="123.8">3</text>
<text x="462.7" y="123.8">2</text>
<text x="489" y="123.8">3</text>
<text x="515.6" y="123.8">2</text>
<text x="541.9" y="123.8">3</text>
<text x="570.3" y="123.8">2</text>
<text x="596.6" y="123.8">3</text>
<text x="623.2" y="123.8">2</text>
<text x="649.5" y="123.8">3</text>
<text x="676.2" y="123.8">2</text>
<text x="702.4" y="123.8">3</text>
<text x="730.8" y="123.8">2</text>
<text x="757.1" y="123.8">3</text>
<text x="783.7" y="123.8">2</text>
<text x="810" y="123.8">3</text>
<text x="834.9" y="123.8">2</text>
<text x="861.2" y="123.8">3</text>
</g>
</svg>
